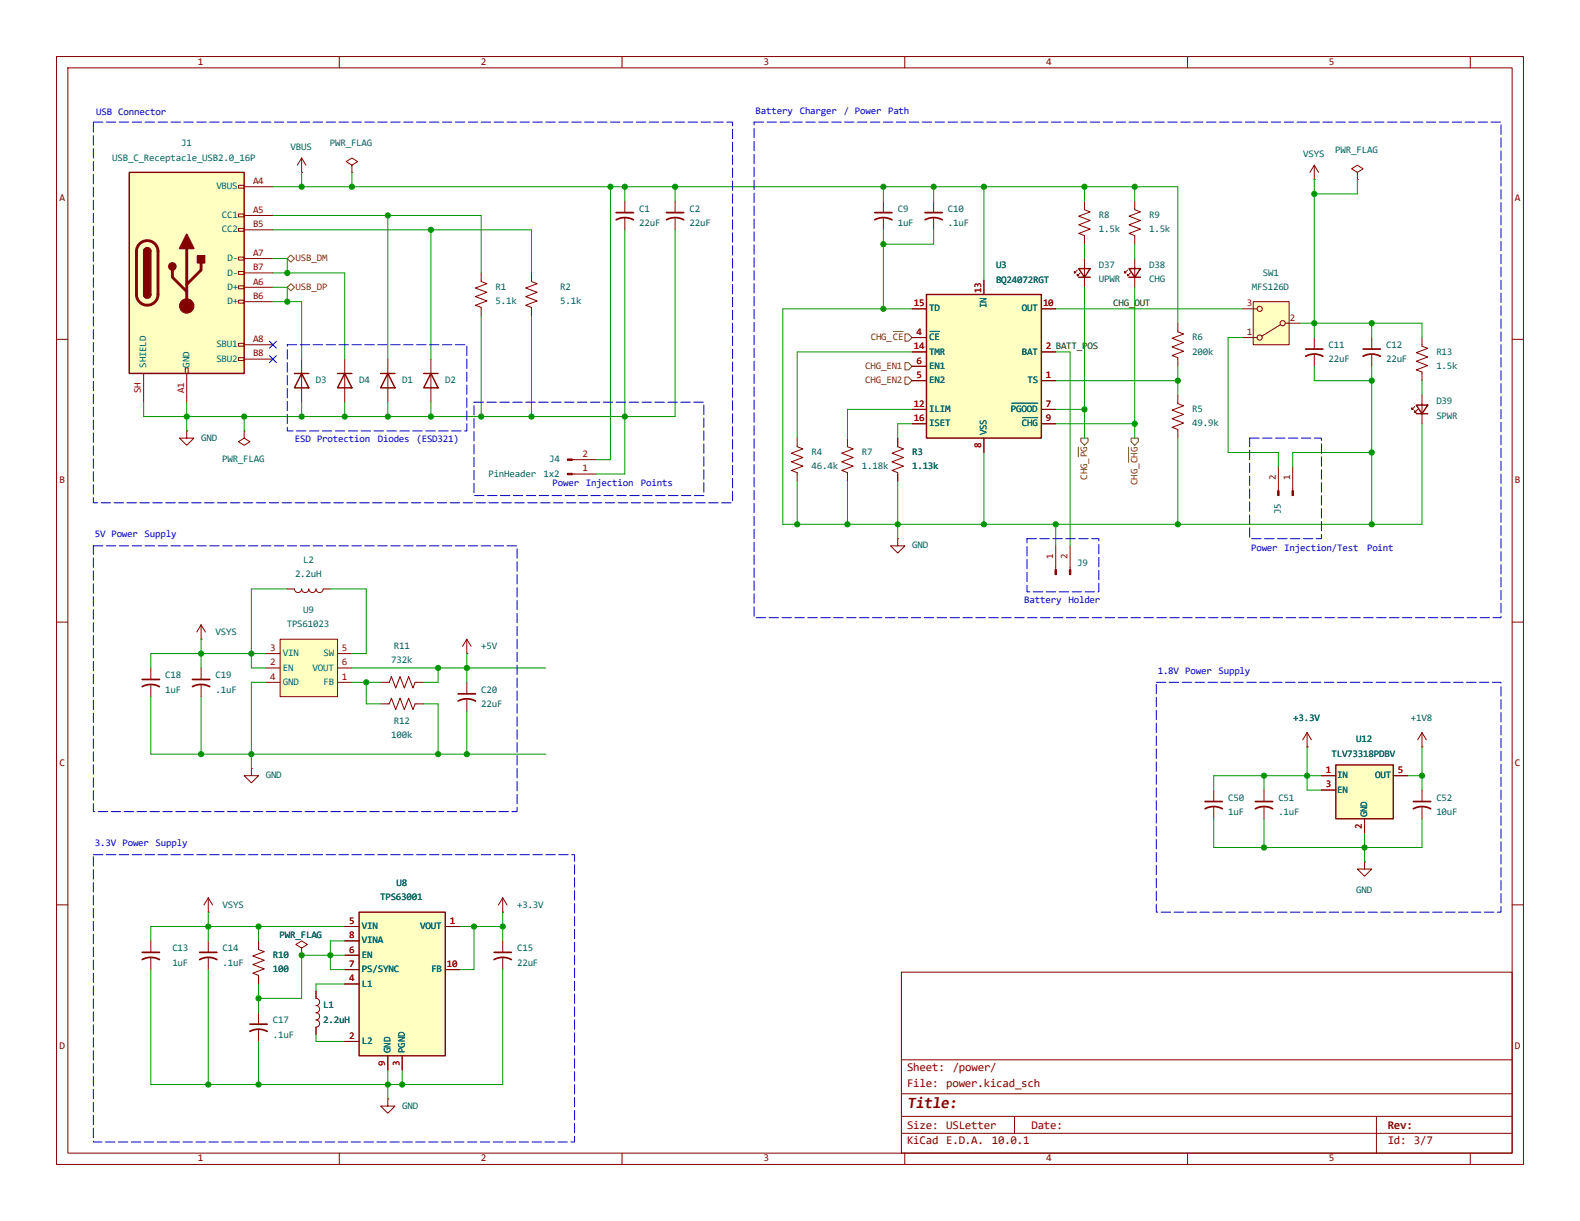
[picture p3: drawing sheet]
<svg xmlns="http://www.w3.org/2000/svg" width="279mm" height="216mm" viewBox="0 0 279 216" stroke-linecap="round" stroke-linejoin="round" font-family="sans-serif">
<g fill="none" stroke="#840000" stroke-width=".18">
<path d="M10 10h259.4v195.9h-259.4zM12 12h255.4v191.9h-255.4zM60 10v2M110 10v2M160 10v2M210 10v2M260 10v2M110.5 35.6v2M110.5 38.6v2M199.4 47.8l-.5 .5v-.3v.3h.2M199.9 48.3l-.5 .5v-.3v.3h.2M200.7 45.7v5.1"/>
<path d="M242.6 59.7v2M10 60h2M242.6 62.7v2.1M267.4 60h2M101.2 83.8h4.2M101.2 81.3h4.2M10 110h2M26.7 118.1v2M267.4 110h2M26.7 121.2v2M36.8 158.8l-.7 1.2M36.8 158.8l.8 1.2"/>
<path d="M36.8 158.8v2.5M10 160h2M26.7 166.4v2M26.7 169.4v2.1M36.8 161.3h.1M45.7 166.4v1.5l1 .4-2 .7 2 .8-2 .8 2 .7-2 .8 1 .4v1.5M53.3 167.6l1.1-.6-1.1-.6-1 .6 1 .6v1.3M53.3 168.9h.1M55.9 175.3v1.2a.64 .64 0 0 1 .6 .7 .64 .64 0 0 1-.6 .6 .64 .64 0 0 1 .6 .6 .64 .64 0 0 1-.6 .7 .64 .64 0 0 1 .6 .6 .64 .64 0 0 1-.6 .6 .64 .64 0 0 1 .6 .7 .64 .64 0 0 1-.6 .6v1.3M159.4 171.9h108v32h-108zM267.4 160h2M159.4 197.4h108"/>
<path d="M159.4 193.4h108M159.4 187.4h108M179.4 197.4v3M243.4 197.4v6.5M60 203.9v2M110 203.9v2M159.4 200.4h108M160 203.9v2M210 203.9v2M260 203.9v2"/>
</g>
<path d="M199.6 47.5h2.1l-1 1.5zM199.6 49h2.1" fill="none" stroke="#840000" stroke-width=".25"/>
<path d="M109 38.9a3.2 3.2 0 0 1 3 0M109 37.6h3M241 63a3.2 3.2 0 0 1 3.1 0M241 61.7h3.1M25.1 121.4a3.2 3.2 0 0 1 3.1 0M25.1 120.1h3.1M25.1 169.7a3.2 3.2 0 0 1 3.1 0M25.1 168.4h3.1" fill="none" stroke="#840000" stroke-width=".3"/>
<g fill="#840000" stroke="#840000" stroke-width=".18">
<path d="M100.3 83.7h.9v.2h-.9z"/>
<path d="M100.3 81.2h.9v.2h-.9z"/>
</g>
<path d="M236.2 135.3h10.2v9.5h-10.2z" fill="#ffffc2"/>
<path d="M67.3 66h2.5M68.6 66l1.2 2.6h-2.5zM74.9 66h2.6M76.2 66l1.3 2.6h-2.6zM250.4 71.6h2.1l-1 1.6zM250.4 73.2h2.1M236.2 135.3h10.2v9.5h-10.2z" fill="none" stroke="#840000" stroke-width=".25"/>
<g fill="none" stroke="#840000" stroke-width=".18">
<path d="M119.4 35.6v2M119.4 38.6v2M85.1 48.3v1.5l1 .4-2 .7 2 .8-2 .8 2 .7-2 .8 1 .4v1.5M94 48.3v1.5l1 .4-2 .7 2 .8-2 .8 2 .7-2 .8 1 .4v1.5M251.5 59.7v1.5l1 .4-2.1 .8 2.1 .7-2.1 .8 2.1 .7-2.1 .8 1.1 .4v1.5M68.6 63.5v7.6M76.2 63.5v7.6M250.2 71.9l-.5 .5v-.3v.3h.2M250.7 72.4l-.5 .5v-.3v.3h.2M251.5 69.9v5M226.1 82.6v4.2M228.6 82.6v4.2"/>
<path d="M35.6 113h.1M35.6 110.5l-.8 1.3M35.6 110.5l.7 1.3M35.6 110.5v2.5M35.6 118.1v2M82.5 115.6h.1M82.5 113l-.7 1.3M82.5 113l.8 1.3M82.5 113v2.6M35.6 121.2v2M44.4 135.9v1.3h1.3l-1.3 1.2-1.2-1.2h1.2M44.4 135.9h.1"/>
<path d="M214.6 139.7v2M223.5 139.7v2M233.7 137.2h2.5M233.7 139.7h2.5M246.4 137.2h2.5M214.6 142.7v2.1M223.5 142.7v2.1M241.3 144.8v2.5"/>
</g>
<g fill="#840000" stroke="#840000" stroke-width=".18">
<path d="M228.5 86.8h.2v.8h-.2z"/>
<path d="M225.9 86.8h.3v.8h-.3z"/>
</g>
<path d="M117.9 38.9a3.2 3.2 0 0 1 3 0M117.9 37.6h3M34 121.4a3.2 3.2 0 0 1 3.1 0M34 120.1h3.1M213.1 143a3.2 3.2 0 0 1 3.1 0M213.1 141.7h3.1M222 143a3.2 3.2 0 0 1 3 0M222 141.7h3" fill="none" stroke="#840000" stroke-width=".3"/>
<path d="M49.5 113h10.2v10.2h-10.2z" fill="#ffffc2"/>
<g fill="none" stroke="#840000" stroke-width=".18">
<path d="M53.3 30.5h.1M53.3 27.9l-.7 1.3M53.3 27.9l.8 1.3M53.3 27.9v2.6M62.2 29.2l1-.6-1-.7-1 .7 1 .6v1.3M62.2 30.5h.1M33 76.2v1.3h1.3l-1.3 1.2-1.3-1.2h1.3M33 76.2h.1M43.2 76.2v1.3l1 .6-1 .6-1-.6 1-.6M43.2 76.2h.1M53.3 63.5v7.6M61 63.5v7.6"/>
<path d="M47 118.1h2.5M47 115.6h2.5M49.5 113h10.2v10.2h-10.2zM50.8 104.1h1.3a.64 .64 0 0 0 .6 .7 .64 .64 0 0 0 .6-.7 .64 .64 0 0 0 .7 .7 .64 .64 0 0 0 .6-.7 .64 .64 0 0 0 .6 .7 .64 .64 0 0 0 .7-.7 .64 .64 0 0 0 .6 .7 .64 .64 0 0 0 .6-.7h1.3M59.7 118.1h2.5M59.7 115.6h2.5M47 120.7h2.5M59.7 120.7h2.5M67.3 124.5h1.5l.4-1.1 .8 2.1 .7-2.1 .8 2.1 .8-2.1 .7 2.1 .4-1h1.5M67.3 120.7h1.5l.4-1.1 .8 2.1 .7-2.1 .8 2.1 .8-2.1 .7 2.1 .4-1h1.5M82.5 120.7v2M82.5 123.7v2"/>
<path d="M231.1 132.1h.1M231.1 129.5l-.7 1.3M231.1 129.5l.8 1.3M231.1 129.5v2.6M251.5 132.1h.1M251.5 129.5l-.8 1.3M251.5 129.5l.7 1.3M251.5 129.5v2.6M251.5 139.7v2M241.3 152.4v1.3h1.3l-1.3 1.2-1.3-1.2h1.3M241.3 152.4h.1M251.5 142.7v2.1"/>
</g>
<path d="M81 124a3.2 3.2 0 0 1 3.1 0M81 122.7h3.1M249.9 143a3.2 3.2 0 0 1 3.1 0M249.9 141.7h3.1" fill="none" stroke="#840000" stroke-width=".3"/>
<path d="M52.1 66h2.5M53.3 66l1.3 2.6h-2.5zM59.7 66h2.5M61 66l1.2 2.6h-2.5z" fill="none" stroke="#840000" stroke-width=".25"/>
<path d="M22.9 30.5h20.3v35.5h-20.3z" fill="#ffffc2"/>
<g fill="none" stroke="#840000" stroke-width=".18">
<path d="M42.2 32.8h1v.5h-1zM42.2 37.8h1v.6h-1zM43.2 33h5.1M43.2 38.1h5.1M42.2 40.4h1v.5h-1zM42.2 45.5h1v.5h-1zM42.2 48h1v.5h-1zM42.2 50.5h1v.6h-1zM42.2 53.1h1v.5h-1zM43.2 50.8h5.1M43.2 45.7h5.1M43.2 40.6h5.1"/>
<path d="M43.2 53.3h5.1M43.2 48.3h5.1M25.4 66v5.1M32.8 65h.5v1h-.5zM33 66v5.1M42.2 60.7h1v.5h-1zM42.2 63.2h1v.6h-1zM43.2 61h5.1M43.2 63.5h5.1M88.9 166.4v2M88.9 169.4v2.1"/>
</g>
<path d="M22.9 30.5h20.3v35.5h-20.3zM25.4 44.5a.64 .64 0 0 1 .6-.7 .64 .64 0 0 1 .7 .7M25.4 52.1a.64 .64 0 0 0 .6 .6 .64 .64 0 0 0 .7-.6" fill="none" stroke="#840000" stroke-width=".25"/>
<path d="M24.7 43.1a1.9 1.9 0 0 1 2.1-.4 1.9 1.9 0 0 1 1.1 1.8v7.6a1.91 1.91 0 0 1-1.9 1.9 1.91 1.91 0 0 1-1.9-1.9v-7.8l.2-.6zM30.5 47.8v1.2l2.5 2.6M33 43.9v10.2M35.6 46.5v1.3l-2.6 2.5" fill="none" stroke="#840000" stroke-width=".51"/>
<g fill="#840000" stroke="#840000" stroke-width=".25">
<path d="M25.4 44.5h1.3v7.6h-1.3z"/>
<path d="M25.6 44a.64 .64 0 0 1 .7-.1 .64 .64 0 0 1 .4 .6h-1.3z"/>
<path d="M25.4 52.1h1.3a.64 .64 0 0 1-.7 .6 .64 .64 0 0 1-.6-.6z"/>
<path d="M33 41.4l1.3 2.5h-2.6z"/>
<path d="M34.9 45.2h1.3v1.3h-1.3z"/>
<circle cx="30.5" cy="47.1" r=".63"/>
</g>
<circle cx="33" cy="54.1" r="1.27" fill="#840000" stroke="#840000" stroke-width=".18"/>
<path d="M87.4 169.7a3.2 3.2 0 0 1 3 0M87.4 168.4h3" fill="none" stroke="#840000" stroke-width=".3"/>
<path d="M63.5 161.3h15.2v25.4h-15.2z" fill="#ffffc2"/>
<path d="M190.8 47.5h2l-1 1.5zM190.8 49h2M63.5 161.3h15.2v25.4h-15.2z" fill="none" stroke="#840000" stroke-width=".25"/>
<g fill="none" stroke="#840000" stroke-width=".18">
<path d="M156.2 35.6v2M156.2 38.6v2M165.1 35.6v2M165.1 38.6v2M191.8 35.6v1.5l1 .4-2 .7 2 .8-2 .8 2 .7-2 .8 1 .4v1.5M200.7 35.6v1.5l1 .4-2.1 .7 2.1 .8-2.1 .8 2.1 .7-2.1 .8 1.1 .4v1.5M232.4 31.8h.1M232.4 29.2l-.8 1.3M232.4 29.2l.8 1.3M232.4 29.2v2.6M240 30.5l1-.7-1-.6-1 .6 1 .7v1.3M240 31.8h.1"/>
<path d="M190.5 47.8l-.5 .5v-.3v.3h.2M191 48.3l-.5 .5v-.3v.3h.3M191.8 45.7v5.1M208.3 57.2v1.5l1 .4-2 .7 2 .8-2 .7 2 .8-2 .8 1 .3v1.6M141 77.5v1.5l1 .4-2 .7 2 .8-2 .8 2 .7-2 .8 1 .4v1.5M149.9 77.5v1.5l1 .4-2.1 .7 2.1 .8-2.1 .8 2.1 .7-2.1 .8 1.1 .4v1.5M158.7 77.5v1.5l1.1 .4-2.1 .7 2.1 .8-2.1 .8 2.1 .7-2.1 .8 1 .4v1.5M158.7 95.3v1.2h1.3l-1.3 1.3-1.2-1.3h1.2M158.7 95.3h.1M88.9 158.8l-.8 1.2M88.9 158.8l.8 1.2M88.9 158.8v2.5"/>
<path d="M36.8 166.4v2M36.8 169.4v2.1M45.7 179.1v2M61 163.8h2.5M61 174h2.5M61 168.9h2.5M61 171.5h2.5M61 166.4h2.5M78.7 163.8h2.6M78.7 171.5h2.6M88.9 161.3h.1M45.7 182.1v2.1"/>
<path d="M61 184.2h2.5M68.6 194.3v1.3h1.2l-1.2 1.3-1.3-1.3h1.3M68.6 194.3h.1M68.6 186.7v2.5M71.1 186.7v2.5"/>
</g>
<path d="M154.7 38.9a3.2 3.2 0 0 1 3 0M154.7 37.6h3M163.6 38.9a3.2 3.2 0 0 1 3 0M163.6 37.6h3M35.3 169.7a3.2 3.2 0 0 1 3.1 0M35.3 168.4h3.1M44.2 182.4a3.2 3.2 0 0 1 3 0M44.2 181.1h3" fill="none" stroke="#840000" stroke-width=".3"/>
<path d="M221.6 53.3h6.4v7.7h-6.4z" fill="#ffffc2"/>
<g fill="none" stroke="#840000" stroke-width=".18">
<path d="M219.7 59.7h2.5M219.7 54.6h2.5M221.6 53.3h6.4v7.7h-6.4zM226.4 57.4l-3.3 2M227.3 57.2h2.6M232.4 59.7v2M232.4 62.7v2.1M186.7 96.5v4.2M189.2 96.5v4.2"/>
<circle cx="222.8" cy="59.7" r=".46"/>
<circle cx="222.8" cy="54.6" r=".46"/>
<circle cx="226.8" cy="57.2" r=".46"/>
</g>
<path d="M230.9 63a3.2 3.2 0 0 1 3 0M230.9 61.7h3" fill="none" stroke="#840000" stroke-width=".3"/>
<g fill="#840000" stroke="#840000" stroke-width=".18">
<path d="M186.6 100.7h.2v.9h-.2z"/>
<path d="M189.1 100.7h.3v.9h-.3z"/>
</g>
<path d="M163.8 52.1h20.3v25.4h-20.3z" fill="#ffffc2"/>
<path d="M163.8 52.1h20.3v25.4h-20.3z" fill="none" stroke="#840000" stroke-width=".25"/>
<g fill="none" stroke="#840000" stroke-width=".18">
<path d="M161.3 59.7h2.5M161.3 54.6h2.5M174 49.5v2.6M184.1 54.6h2.6M158.7 77.5v1.2M161.3 67.3h2.5M161.3 62.2h2.5M161.3 64.8h2.5M161.3 72.4h2.5M161.3 74.9h2.5M174 77.5v2.5M184.1 67.3h2.6"/>
<path d="M184.1 62.2h2.6M184.1 72.4h2.6M184.1 74.9h2.6M208.3 69.9v1.5l1 .4-2 .7 2 .8-2 .7 2 .8-2 .8 1 .3v1.6M158.7 83.8v1.3M231.1 132.1h.1M233.7 137.2h2.5M233.7 139.7h2.5M246.4 137.2h2.5M241.3 144.8v2.5M45.7 166.4v1.2M45.7 172.7v1.3"/>
<path d="M53.3 168.9h.1M55.9 175.3v1.2M61 163.8h2.5M61 174h2.5M61 168.9h2.5M61 171.5h2.5M61 166.4h2.5M78.7 163.8h2.6M78.7 171.5h2.6M55.9 181.6v1.3M61 184.2h2.5M68.6 186.7v2.5"/>
<path d="M71.1 186.7v2.5"/>
</g>
<path d="M164.5 58.6h1.7M178.9 71.3h4.6M180.8 73.8h2.7" fill="none" stroke="#006464" stroke-width=".18"/>
<path d="M50.8 50.8l.6-.6 .7 .6-.7 .6zM50.8 45.7l.6-.6 .7 .6-.7 .7zM158 58.6h1.7M160 59.1h.7l.6 .6-.6 .6h-.7zM160 64.1h.7l.6 .7-.6 .6h-.7zM160 66.7h.7l.6 .6-.6 .6h-.7zM190.7 79.1v1.7M191.1 77.5h1.3v.6l-.6 .6-.7-.6zM199.6 79.1v2.6M200 77.5h1.3v.6l-.6 .6-.7-.6z" fill="none" stroke="#725600" stroke-width=".18"/>
<g fill="none" stroke="#009600" stroke-width=".18">
<path d="M48.3 33h160v24.2M48.3 38.1h36.8v10.2M53.3 30.5v2.5M62.2 30.5v2.5M68.6 38.1v25.4M107.9 33v48.3h-2.5M110.5 33v2.6M119.4 33v2.6M156.2 33v2.6M165.1 33v2.6M174 33v16.5M191.8 33v2.6"/>
<path d="M200.7 33v2.6M232.4 31.8v27.9M240 31.8v2.5h-7.6M48.3 48.3h12.7v15.2M48.3 53.3h5v10.2M48.3 40.6h45.7v7.7M48.3 50.8h2.5v2.5M48.3 45.7h2.5v2.6M76.2 40.6v22.9M85.1 55.9v17.8M94 55.9v17.8M110.5 40.6v43.2h-5.1"/>
<path d="M119.4 40.6v33.1h-94v-2.6M156.2 40.6v14M161.3 54.6h-22.9v38.1h113.1v-17.8M165.1 40.6v2.6h-8.9M186.7 54.6h33M191.8 43.2v2.5M191.8 50.8v26.7M200.7 43.2v2.5M200.7 50.8v26.7M219.7 59.7h-2.5v20.3h8.9v2.6M229.9 57.2h21.6v2.5M242.6 57.2v2.5"/>
<path d="M33 71.1v5.1M43.2 73.7v2.5M53.3 71.1v2.6M61 71.1v2.6M68.6 71.1v2.6M76.2 71.1v2.6M161.3 62.2h-20.3v15.3M161.3 72.4h-11.4v5.1M161.3 74.9h-2.6v2.6M186.7 62.2h2.5v34.3M186.7 67.3h21.6M186.7 72.4h5.1"/>
<path d="M186.7 74.9h14M208.3 64.8v5.1M208.3 77.5v15.2M232.4 64.8v2.5h10.2M242.6 64.8v27.9M251.5 67.3v2.6M141 85.1v7.6M149.9 85.1v7.6M158.7 85.1v10.2M174 80v12.7M186.7 92.7v3.8M242.6 80h-14v2.6"/>
<path d="M35.6 113v5.1M47 115.6h-20.3v2.5M50.8 104.1h-6.4v14h2.6M58.4 104.1h6.4v11.5h-2.6M62.2 118.1h34.3M77.5 118.1v2.6h-2.6M82.5 115.6v5.1M26.7 123.2v10.2h69.8M35.6 123.2v10.2M47 120.7h-2.6v15.2M62.2 120.7h5.1M64.8 120.7v3.8h2.5"/>
<path d="M74.9 124.5h2.6v8.9M82.5 125.7v7.7M223.5 137.2v2.5M231.1 132.1v7.6h2.6M233.7 137.2h-19.1v2.5M248.9 137.2h2.6M251.5 132.1v7.6M214.6 144.8v5.1h36.9v-5.1M223.5 144.8v5.1M241.3 147.3v5.1M26.7 171.5v20.3h62.2v-20.3M36.8 161.3v5.1"/>
<path d="M36.8 171.5v20.3M45.7 163.8v2.6M45.7 174v5.1M61 163.8h-34.3v2.6M61 166.4h-2.6v5.1h2.6M61 168.9h-7.7v7.6h-7.6M61 174h-5.1v1.3M81.3 163.8h7.6M83.8 163.8v7.7h-2.5M88.9 161.3v5.1M45.7 184.2v7.6M55.9 182.9v1.3h5.1"/>
<path d="M68.6 189.2v5.1M71.1 189.2v2.6"/>
</g>
<path d="M47.7 60.4l1.2 1.2M47.7 62.9l1.2 1.2M48.9 60.4l-1.2 1.2M48.9 62.9l-1.2 1.2" fill="none" stroke="#000084" stroke-width=".18"/>
<path d="M16.5 21.6h113v67.3h-113zM133.3 21.6h132.1v87.6h-132.1zM50.8 61h31.7v15.2h-31.7zM83.8 71.1h40.7v16.5h-40.7zM221 77.5h12.7v17.8h-12.7zM16.5 96.5h74.9v47h-74.9zM181.6 95.3h12.7v9.3h-12.7zM204.5 120.7h60.9v40.6h-60.9zM16.5 151.1h85.1v50.8h-85.1z" fill="none" stroke="#0000c2" stroke-width=".18" stroke-dasharray="1.7 .6"/>
<g fill="#009600" stroke="#009600" stroke-width=".18">
<circle cx="94" cy="73.7" r=".46"/>
<circle cx="85.1" cy="73.7" r=".46"/>
<circle cx="110.5" cy="73.7" r=".46"/>
<circle cx="110.5" cy="33" r=".46"/>
<circle cx="119.4" cy="33" r=".46"/>
<circle cx="107.9" cy="33" r=".46"/>
<circle cx="45.7" cy="191.8" r=".46"/>
<circle cx="83.8" cy="163.8" r=".46"/>
<circle cx="88.9" cy="163.8" r=".46"/>
<circle cx="68.6" cy="191.8" r=".46"/>
<circle cx="71.1" cy="191.8" r=".46"/>
<circle cx="58.4" cy="168.9" r=".46"/>
<circle cx="53.3" cy="168.9" r=".46"/>
<circle cx="82.5" cy="118.1" r=".46"/>
<circle cx="82.5" cy="133.4" r=".46"/>
<circle cx="35.6" cy="115.6" r=".46"/>
<circle cx="44.4" cy="115.6" r=".46"/>
<circle cx="35.6" cy="133.4" r=".46"/>
<circle cx="76.2" cy="73.7" r=".46"/>
<circle cx="68.6" cy="73.7" r=".46"/>
<circle cx="33" cy="73.7" r=".46"/>
<circle cx="53.3" cy="73.7" r=".46"/>
<circle cx="43.2" cy="73.7" r=".46"/>
<circle cx="61" cy="73.7" r=".46"/>
<circle cx="68.6" cy="38.1" r=".46"/>
<circle cx="76.2" cy="40.6" r=".46"/>
<circle cx="44.4" cy="133.4" r=".46"/>
<circle cx="64.8" cy="120.7" r=".46"/>
<circle cx="77.5" cy="118.1" r=".46"/>
<circle cx="77.5" cy="133.4" r=".46"/>
<circle cx="45.7" cy="176.5" r=".46"/>
<circle cx="45.7" cy="163.8" r=".46"/>
<circle cx="36.8" cy="163.8" r=".46"/>
<circle cx="36.8" cy="191.8" r=".46"/>
<circle cx="62.2" cy="33" r=".46"/>
<circle cx="53.3" cy="33" r=".46"/>
<circle cx="50.8" cy="48.3" r=".46"/>
<circle cx="50.8" cy="53.3" r=".46"/>
<circle cx="251.5" cy="137.2" r=".46"/>
<circle cx="241.3" cy="149.9" r=".46"/>
<circle cx="231.1" cy="137.2" r=".46"/>
<circle cx="223.5" cy="149.9" r=".46"/>
<circle cx="165.1" cy="33" r=".46"/>
<circle cx="174" cy="33" r=".46"/>
<circle cx="191.8" cy="33" r=".46"/>
<circle cx="156.2" cy="33" r=".46"/>
<circle cx="200.7" cy="74.9" r=".46"/>
<circle cx="242.6" cy="57.2" r=".46"/>
<circle cx="200.7" cy="33" r=".46"/>
<circle cx="208.3" cy="67.3" r=".46"/>
<circle cx="232.4" cy="34.3" r=".46"/>
<circle cx="232.4" cy="57.2" r=".46"/>
<circle cx="242.6" cy="67.3" r=".46"/>
<circle cx="223.5" cy="137.2" r=".46"/>
<circle cx="242.6" cy="92.7" r=".46"/>
<circle cx="242.6" cy="80" r=".46"/>
<circle cx="158.7" cy="92.7" r=".46"/>
<circle cx="186.7" cy="92.7" r=".46"/>
<circle cx="174" cy="92.7" r=".46"/>
<circle cx="141" cy="92.7" r=".46"/>
<circle cx="156.2" cy="43.2" r=".46"/>
<circle cx="149.9" cy="92.7" r=".46"/>
<circle cx="156.2" cy="54.6" r=".46"/>
<circle cx="191.8" cy="72.4" r=".46"/>
<circle cx="208.3" cy="92.7" r=".46"/>
</g>
<text font-size="2.8" fill="#840000" x="160.4" y="195.9">Title:</text>
<g font-size="2.1" fill="#840000">
<text x="160.4" y="189.4">Sheet: /power/</text>
<text x="160.4" y="192.1">File: power.kicad_sch</text>
<text x="160.4" y="202.3">KiCad E.D.A. 10.0.1</text>
<text x="160.4" y="199.5">Size: USLetter</text>
<text x="182.4" y="199.5">Date:</text>
<text x="245.4" y="199.5">Rev:</text>
<text x="245.4" y="202.3">Id: 3/7</text>
</g>
<g font-size="1.8" fill="#840000">
<text x="35" y="11.5">1</text>
<text x="85" y="11.5">2</text>
<text x="135" y="11.5">3</text>
<text x="185" y="11.5">4</text>
<text x="235" y="11.5">5</text>
<text x="10.5" y="35.5">A</text>
<text x="267.9" y="35.5">A</text>
<text x="10.5" y="85.5">B</text>
<text x="267.9" y="85.5">B</text>
<text x="10.5" y="135.5">C</text>
<text x="267.9" y="135.5">C</text>
<text x="10.5" y="185.5">D</text>
<text x="267.9" y="185.5">D</text>
<text x="35" y="205.4">1</text>
<text x="85" y="205.4">2</text>
<text x="135" y="205.4">3</text>
<text x="185" y="205.4">4</text>
<text x="235" y="205.4">5</text>
</g>
<g font-size="1.8" fill="#0000c2">
<text x="17" y="20.3">USB Connector</text>
<text x="133.6" y="20.1">Battery</text>
<text x="141.4" y="20.1">Charger</text>
<text x="149.2" y="20.1">/ Power Path</text>
<text x="52.2" y="78.2">ESD Protection</text>
<text x="66.8" y="78.2">Diodes (ESD321)</text>
<text x="97.7" y="85.9">Power Injection</text>
<text x="113.3" y="85.9">Points</text>
<text x="16.8" y="95">5V Power Supply</text>
<text x="221.2" y="97.5">Power Injection/Test</text>
<text x="241.7" y="97.5">Point</text>
<text x="181.1" y="106.7">Battery</text>
<text x="188.9" y="106.7">Holder</text>
<text x="204.7" y="119.1">1.8V Power Supply</text>
<text x="16.8" y="149.6">3.3V Power Supply</text>
</g>
<g font-size="1.8" fill="#006464">
<text x="19.8" y="28.4">USB_C_Receptacle_USB2.0_16P</text>
<text x="32" y="25.9">J1</text>
<text x="51.4" y="26.5">VBUS</text>
<text x="58.3" y="25.9">PWR_FLAG</text>
<text x="230.5" y="27.8">VSYS</text>
<text x="236.1" y="27.1">PWR_FLAG</text>
<text x="38.3" y="33.5">VBUS</text>
<text x="39.2" y="38.6">CC1</text>
<text x="39.2" y="41.1">CC2</text>
<text x="113" y="37.4">C1</text>
<text x="113" y="40">22uF</text>
<text x="121.9" y="37.4">C2</text>
<text x="121.9" y="40">22uF</text>
<text x="158.7" y="37.4">C9</text>
<text x="158.7" y="40">1uF</text>
<text x="167.6" y="37.4">C10</text>
<text x="167.6" y="40">.1uF</text>
<text x="194.3" y="38.6">R8</text>
<text x="194.3" y="41.1">1.5k</text>
<text x="203.2" y="38.6">R9</text>
<text x="203.2" y="41.1">1.5k</text>
<text x="40.2" y="46.2">D-</text>
<text x="176.1" y="47.5">U3</text>
<text x="194.3" y="47.4">D37</text>
<text x="203.2" y="47.4">D38</text>
<text x="40.2" y="51.3">D+</text>
<text x="40.2" y="53.8">D+</text>
<text x="40.2" y="48.7">D-</text>
<text x="87.6" y="51.3">R1</text>
<text x="87.6" y="53.8">5.1k</text>
<text x="99.1" y="51.3">R2</text>
<text x="99.1" y="53.8">5.1k</text>
<text x="176.1" y="50">BQ24072RGT</text>
<text x="194.3" y="49.9">UPWR</text>
<text x="203.2" y="49.9">CHG</text>
<text x="221.4" y="51.3">MFS126D</text>
<text x="223.3" y="48.7">SW1</text>
<text x="164.3" y="55.1">TD</text>
<text x="174.5" y="54.5" transform="rotate(-90 174.5 54.5)">IN</text>
<text x="180.7" y="55.1">OUT</text>
<text x="25.9" y="65" transform="rotate(-90 25.9 65)">SHIELD</text>
<text x="33.5" y="65" transform="rotate(-90 33.5 65)">GND</text>
<text x="38.3" y="61.4">SBU1</text>
<text x="38.3" y="64">SBU2</text>
<text x="164.3" y="60.2">CE</text>
<text x="164.3" y="65.2">EN1</text>
<text x="164.3" y="62.7">TMR</text>
<text x="180.7" y="62.7">BAT</text>
<text x="210.8" y="60.2">R6</text>
<text x="210.8" y="62.7">200k</text>
<text x="234.9" y="61.5">C11</text>
<text x="234.9" y="64.1">22uF</text>
<text x="245.1" y="61.5">C12</text>
<text x="245.1" y="64.1">22uF</text>
<text x="254" y="62.7">R13</text>
<text x="254" y="65.2">1.5k</text>
<text x="55.9" y="67.8">D3</text>
<text x="63.5" y="67.8">D4</text>
<text x="71.1" y="67.8">D1</text>
<text x="78.7" y="67.8">D2</text>
<text x="164.3" y="67.8">EN2</text>
<text x="181.7" y="67.8">TS</text>
<text x="254" y="71.5">D39</text>
<text x="35.6" y="77.9">GND</text>
<text x="164.3" y="72.9">ILIM</text>
<text x="164.3" y="75.4">ISET</text>
<text x="174.5" y="77" transform="rotate(-90 174.5 77)">VSS</text>
<text x="178.8" y="72.9">PGOOD</text>
<text x="180.7" y="75.4">CHG</text>
<text x="210.8" y="72.9">R5</text>
<text x="210.8" y="75.4">49.9k</text>
<text x="254" y="74.1">SPWR</text>
<text x="39.3" y="81.7">PWR_FLAG</text>
<text x="97.1" y="81.7">J4</text>
<text x="143.5" y="80.5">R4</text>
<text x="143.5" y="83">46.4k</text>
<text x="152.4" y="80.5">R7</text>
<text x="152.4" y="83">1.18k</text>
<text x="161.3" y="80.5">R3</text>
<text x="161.3" y="83">1.13k</text>
<text x="86.4" y="84.3">PinHeader</text>
<text x="96.1" y="84.3">1x2</text>
<text x="226.5" y="90.9" transform="rotate(-90 226.5 90.9)">J5</text>
<text x="53.6" y="99.5">L2</text>
<text x="161.3" y="97">GND</text>
<text x="190.5" y="100.2">J9</text>
<text x="52.2" y="102.1">2.2uH</text>
<text x="38.1" y="112.2">VSYS</text>
<text x="50.7" y="111">TPS61023</text>
<text x="53.6" y="108.4">U9</text>
<text x="29.2" y="120">C18</text>
<text x="38.1" y="120">C19</text>
<text x="50" y="118.6">EN</text>
<text x="50" y="116">VIN</text>
<text x="55.3" y="118.6">VOUT</text>
<text x="57.2" y="116">SW</text>
<text x="69.2" y="117.3">732k</text>
<text x="69.7" y="114.8">R11</text>
<text x="85.1" y="114.8">+5V</text>
<text x="29.2" y="122.5">1uF</text>
<text x="38.1" y="122.5">.1uF</text>
<text x="50" y="121.1">GND</text>
<text x="57.2" y="121.1">FB</text>
<text x="85.1" y="122.5">C20</text>
<text x="85.1" y="125">22uF</text>
<text x="69.2" y="130.5">100k</text>
<text x="69.7" y="128">R12</text>
<text x="228.7" y="127.5">+3.3V</text>
<text x="239.8" y="131.3">U12</text>
<text x="249.5" y="127.5">+1V8</text>
<text x="47" y="137.6">GND</text>
<text x="235.4" y="133.8">TLV73318PDBV</text>
<text x="236.5" y="137.6">IN</text>
<text x="243.2" y="137.6">OUT</text>
<text x="217.2" y="141.6">C50</text>
<text x="226.1" y="141.6">C51</text>
<text x="236.5" y="140.2">EN</text>
<text x="254" y="141.6">C52</text>
<text x="217.2" y="144.1">1uF</text>
<text x="226.1" y="144.1">.1uF</text>
<text x="241.8" y="144.5" transform="rotate(-90 241.8 144.5)">GND</text>
<text x="254" y="144.1">10uF</text>
<text x="39.4" y="160.5">VSYS</text>
<text x="67.2" y="159.2">TPS63001</text>
<text x="70.1" y="156.7">U8</text>
<text x="91.4" y="160.5">+3.3V</text>
<text x="239.8" y="157.9">GND</text>
<text x="49.4" y="165.8">PWR_FLAG</text>
<text x="64" y="164.3">VIN</text>
<text x="64" y="166.8">VINA</text>
<text x="74.3" y="164.3">VOUT</text>
<text x="30.5" y="168.2">C13</text>
<text x="30.5" y="170.8">1uF</text>
<text x="39.4" y="168.2">C14</text>
<text x="39.4" y="170.8">.1uF</text>
<text x="48.3" y="169.4">R10</text>
<text x="48.3" y="171.9">100</text>
<text x="64" y="169.4">EN</text>
<text x="64" y="171.9">PS/SYNC</text>
<text x="76.3" y="171.9">FB</text>
<text x="91.4" y="168.2">C15</text>
<text x="91.4" y="170.8">22uF</text>
<text x="57.1" y="178.3">L1</text>
<text x="64" y="174.5">L1</text>
<text x="48.3" y="180.9">C17</text>
<text x="48.3" y="183.5">.1uF</text>
<text x="57.1" y="180.8">2.2uH</text>
<text x="64" y="184.6">L2</text>
<text x="69" y="186.2" transform="rotate(-90 69 186.2)">GND</text>
<text x="71.6" y="186.2" transform="rotate(-90 71.6 186.2)">PGND</text>
<text x="71.1" y="196">GND</text>
</g>
<g font-size="1.8" fill="#a90000">
<text x="44.7" y="32.6">A4</text>
<text x="44.7" y="37.6">A5</text>
<text x="44.7" y="40.2">B5</text>
<text x="44.7" y="45.3">A7</text>
<text x="44.7" y="47.8">B7</text>
<text x="44.7" y="50.3">A6</text>
<text x="44.7" y="52.9">B6</text>
<text x="173.5" y="51.8" transform="rotate(-90 173.5 51.8)">13</text>
<text x="161.6" y="54.1">15</text>
<text x="162.1" y="59.2">4</text>
<text x="184.4" y="54.1">10</text>
<text x="220.5" y="59.2">1</text>
<text x="220.5" y="54.1">3</text>
<text x="228.1" y="56.7">2</text>
<text x="44.7" y="60.5">A8</text>
<text x="44.7" y="63">B8</text>
<text x="161.6" y="61.8">14</text>
<text x="162.1" y="64.3">6</text>
<text x="184.9" y="61.8">2 BATT_POS</text>
<text x="184.9" y="61.8">2</text>
<text x="24.9" y="69.6" transform="rotate(-90 24.9 69.6)">SH</text>
<text x="32.6" y="69.6" transform="rotate(-90 32.6 69.6)">A1</text>
<text x="161.6" y="71.9">12</text>
<text x="162.1" y="66.8">5</text>
<text x="184.9" y="66.8">1</text>
<text x="184.9" y="71.9">7</text>
<text x="161.6" y="74.5">16</text>
<text x="184.9" y="74.5">9</text>
<text x="103" y="83.4">1</text>
<text x="103" y="80.8">2</text>
<text x="173.5" y="79.2" transform="rotate(-90 173.5 79.2)">8</text>
<text x="225.6" y="84.9" transform="rotate(-90 225.6 84.9)">2</text>
<text x="228.1" y="84.9" transform="rotate(-90 228.1 84.9)">1</text>
<text x="186.2" y="98.9" transform="rotate(-90 186.2 98.9)">1</text>
<text x="188.8" y="98.9" transform="rotate(-90 188.8 98.9)">2</text>
<text x="47.8" y="117.6">2</text>
<text x="47.8" y="115.1">3</text>
<text x="60.5" y="115.1">5</text>
<text x="60.5" y="117.6">6</text>
<text x="47.8" y="120.2">4</text>
<text x="60.5" y="120.2">1</text>
<text x="234.5" y="136.7">1</text>
<text x="247.2" y="136.7">5</text>
<text x="234.5" y="139.2">3</text>
<text x="240.8" y="146.5" transform="rotate(-90 240.8 146.5)">2</text>
<text x="61.7" y="163.4">5</text>
<text x="61.7" y="165.9">8</text>
<text x="79.5" y="163.4">1</text>
<text x="61.7" y="173.5">4</text>
<text x="61.7" y="168.4">6</text>
<text x="61.7" y="171">7</text>
<text x="79" y="171">10</text>
<text x="61.7" y="183.7">2</text>
<text x="68.1" y="188.4" transform="rotate(-90 68.1 188.4)">9</text>
<text x="70.7" y="188.4" transform="rotate(-90 70.7 188.4)">3</text>
</g>
<g font-size="1.8" fill="#725600">
<text x="52.3" y="46.2">USB_DM</text>
<text x="52.3" y="51.3">USB_DP</text>
<text x="153" y="65.2">CHG_EN1</text>
<text x="154" y="60.2">CHG_CE</text>
<text x="153" y="67.8">CHG_EN2</text>
<text x="192.2" y="84.8" transform="rotate(-90 192.2 84.8)">CHG_PG</text>
<text x="201.1" y="85.8" transform="rotate(-90 201.1 85.8)">CHG_CHG</text>
</g>
<text font-size="1.8" fill="#0f0f0f" x="196.8" y="54">CHG_OUT</text>
</svg>
